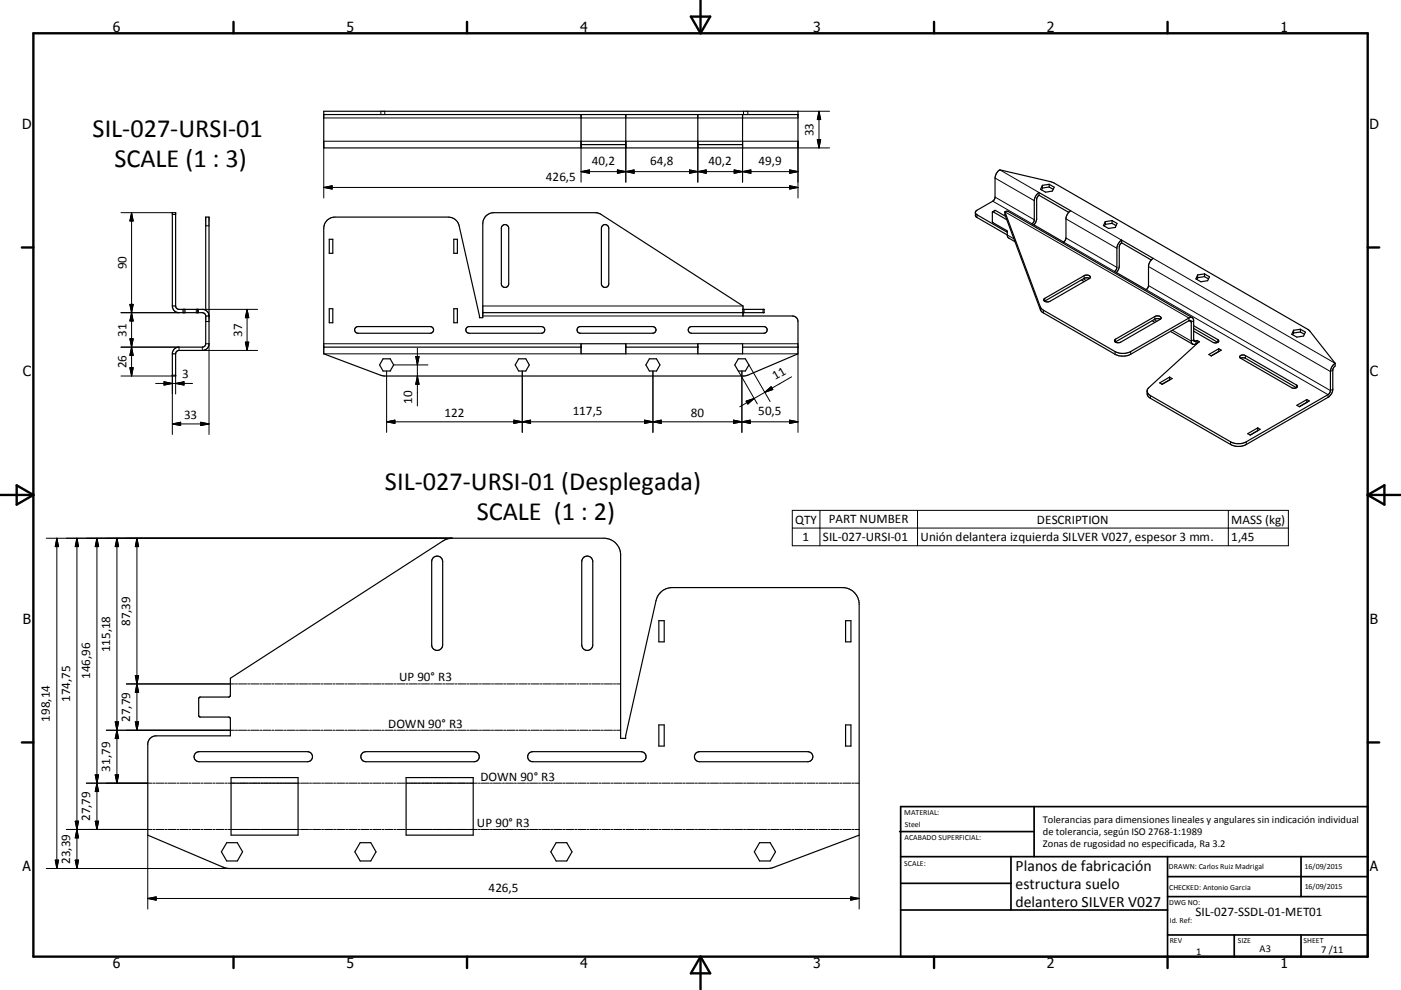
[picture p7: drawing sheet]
<svg xmlns="http://www.w3.org/2000/svg" width="420mm" height="297mm" viewBox="0 0 420 297" stroke-linecap="round" stroke-linejoin="round" font-family="sans-serif">
<g fill="none" stroke="#000" stroke-width=".36">
<path d="M97.1 33.4h142.1v11h-142.1zM97.1 34.4h142.1M174.2 34.4v10M187.6 34.4v10M209.2 34.4v10M222.6 34.4v10M174.2 43.4h13.4M209.2 43.4h13.4M310.8 58.4l.7-.6 9.5 5.4a3.2 3.2 0 0 0-1.4 2.2v6l-.3 .8-.4 .4-9.5-5.5 .7-1v-6.2zM311.5 58.6l-.6 .6-.1 .6v6l-.8 1.7M311.5 57.8v.8M311.5 58.6l8.9 5.1"/>
<path d="M312.5 56.4l-.2 .6M312.5 55.6v.8M314.6 56.1l1.2 .7M314.6 56.1l-2.1 .3M314.6 55.3l1.5 .9-.6 1.1-2 .4-1.5-.9 .5-1.2M314.6 55.3v.8M314.6 55.3l-2.1 .3M98 66.1l1.1-.7 1.3-.3h34a3.3 3.3 0 0 1 3.3 2.6l6.1 27.6h.9v-28.2a3.3 3.3 0 0 1 3.4-3.3l31.1 .1 1 .4 42.6 27.5v3h14.8a1.68 1.68 0 0 1 1.6 1.7v9.7l-15.9 6.6-108.7-.1-17.5-6.5v-37.7l.2-1.3zM98.7 71.8h1.1v4.2h-1.1zM136.1 71.8h1v4.2h-1zM150.7 67.6a1.12 1.12 0 0 1 1.2-.1 1.12 1.12 0 0 1 .6 1v16.6a1.11 1.11 0 0 1-1.1 1.1 1.11 1.11 0 0 1-1.1-1.1v-16.6zM180.7 67.6a1.1 1.1 0 0 1 1.2-.1 1.1 1.1 0 0 1 .6 1v16.6a1.11 1.11 0 0 1-1.1 1.1 1.11 1.11 0 0 1-1.1-1.1v-16.6z"/>
<path d="M292.4 63.8l.5 .6 9.1 5.3M297.6 63.5l.8-.4 3.1 1.8M297.6 63.5v3.2l4.3 2.5 .1 1.3M297.6 63.5l4.3 2.4M301.3 63.6l10.9 28.9 22.1 13a5.1 5.1 0 0 0 4.7 0l17.4-10.1a.86 .86 0 0 1 1.1-.1 .86 .86 0 0 1 .4 .9v5.9l.4 .3 .6-.3M301.3 63.6v.8l10.9 29 22.1 12.9a5.1 5.1 0 0 0 4.7 0l17.8-10.2 .4 .5v5.7a.95 .95 0 0 0 .6 1.1 .95 .95 0 0 0 1.1-.5M301.3 63.6l1-.1 55.1 31.8M302 70.5l.3 .8 2 1.2M302 70.5l-9.1-5.2-.4-.6-.1-1 .3-.5 4.9-2.8 .6-.7 .1-6.3a3.2 3.2 0 0 1 1.4-2.4l16 3.7 76.4 44.1 8.2 10.2M331.4 67.3l-.3 .5M331.4 66.5v.8M333.4 67l1.2 .7"/>
<path d="M333.4 67l-2 .3M333.4 66.2l1.5 .8-.5 1.2-2.1 .3-1.5-.8 .6-1.2M333.4 66.2v.8M333.4 66.2l-2 .3M335.8 72.4l.5-.4 9.5 5.5a3 3 0 0 0-1.5 2.5v5.7l-.1 .6-.6 .6-9.5-5.5 .6-.6 .2-.6v-6.3zM336.3 72.9l8.9 5.1M336.3 72.9l-.7 1-.1 6.2-.8 1.7M336.3 72v.9M51.7 91.8a1.97 1.97 0 0 0 2 2h7.2l.5 .4 .3 .6M51.7 91.8v-28h1v28M51.7 91.8h1M52.7 91.8l.2 .6 .5 .4h7.3l1 .3"/>
<path d="M55.2 92.8v1M59.2 92.8v1M61.7 93.1l.7 .7 .3 1h-1M61.7 94.8v8.3l-.3 .7-.7 .3h-7a1.97 1.97 0 0 0-2 2.1M61.7 93.1v-28h1v38a1.97 1.97 0 0 1-2 2l-7.3 .1-.5 .3-.2 .7M98.7 92.6h1.1v4.2h-1.1zM106.7 98.2l.6-.2h21.7a1 1 0 0 1 1 1 1 1 0 0 1-1 1h-21.7a1 1 0 0 1-.9-.7 1 1 0 0 1 .3-1.1zM136.1 92.6h1v4.2h-1zM140 98.2l.7-.2h21.6a1 1 0 0 1 1 1 1 1 0 0 1-1 1h-21.6a1 1 0 0 1-1-.7 1 1 0 0 1 .3-1.1zM173.3 98.2l.7-.2h21.7a1 1 0 0 1 1 1 1 1 0 0 1-1 1h-21.7a1.01 1.01 0 0 1-.9-.7 1.01 1.01 0 0 1 .2-1.1zM206.7 98.2l.6-.2h21.7a1 1 0 0 1 1 1 1 1 0 0 1-1 1h-21.7a1 1 0 0 1-.9-.7 1 1 0 0 1 .3-1.1zM222.8 92.8h6.3v1h-84.4"/>
<path d="M313.1 89.6l11.9-6.9a1.06 1.06 0 0 1 1.1-.2 1.06 1.06 0 0 1 .7 .9l-12 7a1.08 1.08 0 0 1-1.8-.7zM324.2 84l.9 .5M326.6 83.5l-.5-.2-1.1 .2-11.8 6.8M345.4 96.2l.9 .5M347.9 95.8l-.8-.2-.9 .2-11.8 6.8M350.9 99.4l6.7 3.9M357.9 97.7l7.2 4.2a.56 .56 0 0 1 .2 .7 .56 .56 0 0 1-.7 .3l-.9-.2-5.8-3.4M357.9 98.5l7.2 4.2M359.1 83.3l-.3 .6M359.1 82.5v.8M361.1 83l1.2 .7M361.1 83l-2 .3"/>
<path d="M361.1 82.2l1.5 .8-.5 1.2-2.1 .3-1.5-.8 .6-1.2M361.1 82.2v.8M361.1 82.2l-2 .3M387.8 99.9l-.2 .5M387.8 99.1v.8M389.9 99.6l1.2 .7M389.9 99.6l-2.1 .3M389.9 98.8l1.5 .8-.6 1.2-2 .4-1.5-.9 .5-1.2M389.9 98.8v.8M389.9 98.8l-2.1 .3M51.7 106.2h1M51.7 106.2v6.6h1v-6.6"/>
<path d="M97.1 104.1h77.1M114.8 107.6h2.2l1 1.9-1 1.8h-2.2l-1-1.8zM155.5 107.6h2.1l1.1 1.9-1.1 1.8h-2.1l-1-1.8zM174.2 103.1h13.4v3.1h-13.4zM187.6 104.1h21.6M194.7 107.6h2.1l1.1 1.9-1.1 1.8h-2.1l-1.1-1.8zM209.2 103.1h13.4v3.1h-13.4zM221.4 107.6h2.1l1 1.9-1 1.8h-2.1l-1.1-1.8zM222.6 104.1h16.6M334.3 101.9l11.9-7a1.09 1.09 0 0 1 1.2-.2 1.09 1.09 0 0 1 .7 .9l-12.1 7a1.07 1.07 0 0 1-1.1 .3 1.07 1.07 0 0 1-.7-.9zM347.7 114.9l3-1.8 .7 .5-3 1.7zM350.7 114l-2.3 1.3"/>
<path d="M350.7 113.1v.9M350.7 114h.1M358.9 102.1l.7 .4-15.2 13.8a1.4 1.4 0 0 0 .5 2.4l24 13.8a5.1 5.1 0 0 0 4.7 0l24.7-14.2 .6-1.1v-5.7a3.1 3.1 0 0 1 1.4-2.5M358.9 102.9l.1 .1M358.9 102.1v.8M365.4 104.6l.8 .5-3.1 1.7M365.4 104.6v.9M365.4 104.6l-3 1.8 .8 .4M371.9 106.7l.8-.2 .7 .2 15.3 8.8a.56 .56 0 0 1 .2 .8 .56 .56 0 0 1-.7 .2l-.9-.2-15.4-8.8-.2-.4zM371.9 107.5l.6-.2 .9 .2 15.3 8.8M391.8 119.9v.8M400.3 109v.8l-.6 .6-.1 .7v5.7a3 3 0 0 1-1.4 2.4l-24.6 14.2a5 5 0 0 1-4.7 0l-24-13.9-.9-.9-.1-1.3"/>
<path d="M374.1 130.1l3-1.7 .7 .4-3 1.7zM377.1 128.4v.8M377.1 129.2h.1M377.1 129.2l-2.3 1.3M388.8 121.6l3-1.7 .7 .4-2.9 1.7zM391.8 120.7h.1M391.8 120.7l-2.3 1.3M130.1 167.2a1.67 1.67 0 0 1 1.7-.2 1.67 1.67 0 0 1 .9 1.5v25a1.65 1.65 0 0 1-1.6 1.6 1.65 1.65 0 0 1-1.7-1.6v-25l.3-.9zM174.8 167.4a1.66 1.66 0 0 1 1.9-.4 1.66 1.66 0 0 1 1 1.5v25a1.65 1.65 0 0 1-1.6 1.6 1.65 1.65 0 0 1-1.7-1.6v-25zM197.5 186.2h1.6v6.4h-1.6zM253.5 186.2h1.6v6.4h-1.6zM197.5 217.5h1.6v6.3h-1.6z"/>
<path d="M253.5 217.5h1.6v6.3h-1.6zM44.9 221.6l.9-.6 1-.2h22.3v-5.2l-.2-.4-8.9-.1-.4-.2v-5.6l.4-.2 8.9-.1 .2-.4v-5.1l64.1-41.5 2.3-.5h45.6a5 5 0 0 1 5 5v55h1.5v-.7l9.1-40.6a5 5 0 0 1 4.9-3.9h51a5 5 0 0 1 5 5v69.3l-26.5 9.9h-163.3l-23.5-9.9v-27.3l.1-.7zM58.6 226l1.1-.5h32.5a1.51 1.51 0 0 1 1.5 1.5 1.51 1.51 0 0 1-1.5 1.5h-32.5a1.5 1.5 0 0 1-1.4-.9 1.5 1.5 0 0 1 .3-1.6zM69.3 233.3h20.1v17.3h-20.1zM108.6 226l1.1-.5h32.5a1.51 1.51 0 0 1 1.5 1.5 1.51 1.51 0 0 1-1.5 1.5h-32.5a1.5 1.5 0 0 1-1.4-.9 1.5 1.5 0 0 1 .3-1.6zM121.8 233.3h20.1v17.3h-20.1zM158.6 226l1.1-.5h32.5a1.51 1.51 0 0 1 1.5 1.5 1.51 1.51 0 0 1-1.5 1.5h-32.5a1.5 1.5 0 0 1-1.4-.9 1.5 1.5 0 0 1 .3-1.6zM208.6 226l1.1-.5h32.5a1.51 1.51 0 0 1 1.5 1.5 1.51 1.51 0 0 1-1.5 1.5h-32.5a1.5 1.5 0 0 1-1.4-.9 1.5 1.5 0 0 1 .3-1.6zM68 252.8h3.2l1.5 2.8-1.5 2.7h-3.2l-1.6-2.7zM108 252.8h3.2l1.5 2.8-1.5 2.7h-3.2l-1.6-2.7zM166.7 252.8h3.2l1.6 2.8-1.6 2.7h-3.2l-1.6-2.7zM227.7 252.8h3.2l1.6 2.8-1.6 2.7h-3.2l-1.5-2.7z"/>
</g>
<g fill="none" stroke="#000" stroke-width=".3">
<path d="M97.1 35.4h142.1M114.2 33.4v1M115.4 33.4v1M222.9 33.4v1M224.2 33.4v1M239.2 33.4h9.5M245.5 33.4v11M245.5 33.4l.5 2.5h-1zM97.1 59.4v-17h142.1v17M97.1 56.2h142.1M97.1 56.2l2.5-.5v1zM174.2 51.5h65"/>
<path d="M174.2 51.5l2.5-.5v1zM174.2 42.4v12.3M185.1 51l5 1v-1l-5 1zM187.6 42.4v12.3M206.7 51v1l5-1v1zM209.2 42.4v12.3M220.1 51l5 1v-1l-5 1zM222.6 42.4v12.3M236.7 51l2.5 .5-2.5 .5zM236.7 55.7l2.5 .5-2.5 .5zM239.2 44.4h9.5M245 41.9h1l-.5 2.5z"/>
<path d="M298.3 59.1l11.8 6.8M298.3 53.4l11.8 6.8M299.7 51l11.8 6.8M36.3 63.8h15.4M39.4 63.8v49M39.4 63.8l.5 2.5h-1zM51.7 64.3h1M61.7 67.7h1M292.9 64.4v.9M297.6 60.4l11.8 6.7M298.4 63.2l-.7 .4M301.3 63.6l55.1 31.8v.8l.8 .4 .7-.4"/>
<path d="M301.8 65.8v.1M302 70.5l2 1.2M318.9 72.6l15.2 8.8M319.6 71.4l15.3 8.8M319.6 65.7l15.3 8.8M321 63.2l15.3 8.8M344.3 80l54.6 31.5 .7-.4M345.8 77.5l54.5 31.5M36.3 93.8h17.4M38.9 91.3h1l-.5 2.5zM39.4 93.8l.5 2.5h-1zM54.8 92.8v1"/>
<path d="M55.5 92.8v1M58.8 92.8v1M59.5 92.8v1M60.7 92.8h16.5M61.7 96.5h1M74.1 92.8v12.3M74.1 92.8l.5 2.5h-1zM144.7 91.8h78.1M144.7 94.8h78.1M223.1 92.8v1M228.7 92.8v1M311.9 92.1v.8"/>
<path d="M312.8 93.1v.8M313.2 89.5v.8M324.8 83.6l.8 .6M325 82.7v.8M343.6 86.9l54.6 31.5v.8M344.3 85.7l54.6 31.5 .7-.4M346 95.9l.8 .5M346.2 94.9v.9M351.5 99.1l5.7 3.2 .7-.4 .7 .4v.9M36.3 104.1h17.4v1M36.3 112.8h15.4M38.9 110.3h1l-.5 2.5z"/>
<path d="M38.9 101.6h1l-.5 2.5zM39.4 104.1l.5 2.5h-1zM46.7 115h11M49.2 114.5l2.5 .5-2.5 .5zM52.7 118.2v-5.6h-1v17.8M52.7 115l2.5-.5v1zM60.7 104.1v1h16.5M61.7 103.1h1v27.3M73.6 102.6h1l-.5 2.5zM97.1 103.1h77.1M97.1 106.2h77.1M115.9 111.3v18.4"/>
<path d="M118 109.5h10.3M124.7 107h.9l-.5 2.5zM125.1 104.5v17.3M125.1 112.8l.5 2.5h-.9zM156.6 111.3v18.4M187.6 103.1h21.6M187.6 106.2h21.6M195.7 111.3v18.4M221.4 111.3l5.6 9.9M222.4 111.3v18.4M222.6 103.1h16.6M222.6 106.2h16.6v23.5"/>
<path d="M224.5 109.5l6.4 11M229.3 117.7l-7.5 4.3M229.3 117.7l1.9-1.7 .5 .9zM237.3 113.1l-8 4.6M334.3 105.5v.8M334.4 101.8v.8M339 105.5v.8M344.9 118.7v.8M365.1 101.9v.8M373.4 106.7v.8M388.7 115.5v.8M51.7 127.2h11"/>
<path d="M51.7 127.2l2.5-.5v1zM60.2 126.7l2.5 .5-2.5 .5zM115.9 126.6h123.3M115.9 126.6l2.5-.6v1zM154.1 126l2.5 .6-2.5 .4zM156.6 126.6l2.5-.6v1zM193.2 126l2.5 .6-2.5 .4zM195.7 126.6l2.5-.6v1zM219.9 126l2.5 .6-2.5 .4zM222.4 126.6l2.5-.6v1zM223.7 120.3l2.4-.8-1.9 1.7zM236.7 126l2.5 .6-2.5 .4z"/>
<path d="M368.9 132.5v.9M373.6 132.5v.9M237.5 153.1h148.8v10.6h-148.8zM237.5 158.4h148.8M245.8 153.1v10.6M275.1 153.1v10.6M368.3 153.1v10.6M13.9 161.5h121.6M17 161.5l.6 2.5h-1zM17 161.5v99.1M23.1 161.5l.4 2.5h-.9zM23.1 161.5v99.1"/>
<path d="M29.1 161.5l.5 2.5h-1.1zM29.1 161.5v87.4M35.1 161.5l.5 2.5h-1.1zM35.1 161.5v73.5M41 161.5v57.6M41 161.5l.6 2.5h-1zM31.9 219.1h38.4M34.5 216.6h1.1l-.5 2.5zM35.1 219.1l.5 2.5h-1.1zM37.9 205.2h32.4M40.6 202.7h1l-.6 2.5zM40.6 216.6h1l-.6 2.5z"/>
<path d="M41 205.2l.6 2.5h-1zM70.6 205.2h.6M70.6 219.1h.6M71.5 205.2h2.4M71.5 219.1h2.4M74.2 205.2h.7M74.2 219.1h.7M75.2 205.2h2.4M75.2 219.1h2.4M77.9 205.2h.6M77.9 219.1h.6M78.8 205.2h2.4"/>
<path d="M78.8 219.1h2.4M81.5 205.2h.6M81.5 219.1h.6M82.5 205.2h2.4M82.5 219.1h2.4M85.2 205.2h.6M85.2 219.1h.6M86.1 205.2h2.5M86.1 219.1h2.5M88.9 205.2h.6M88.9 219.1h.6M89.8 205.2h2.4"/>
<path d="M89.8 219.1h2.4M92.5 205.2h.6M92.5 219.1h.6M93.4 205.2h2.5M93.4 219.1h2.5M96.2 205.2h.6M96.2 219.1h.6M97.1 205.2h2.4M97.1 219.1h2.4M99.8 205.2h.6M99.8 219.1h.6M100.7 205.2h2.5"/>
<path d="M100.7 219.1h2.5M103.5 205.2h.6M103.5 219.1h.6M104.4 205.2h2.4M104.4 219.1h2.4M107.1 205.2h.7M107.1 219.1h.7M108.1 205.2h2.4M108.1 219.1h2.4M110.8 205.2h.6M110.8 219.1h.6M111.7 205.2h2.5"/>
<path d="M111.7 219.1h2.5M114.5 205.2h.6M114.5 219.1h.6M115.4 205.2h2.4M115.4 219.1h2.4M118.1 205.2h.6M118.1 219.1h.6M119 205.2h2.5M119 219.1h2.5M121.8 205.2h.6M121.8 219.1h.6M122.7 205.2h2.4"/>
<path d="M122.7 219.1h2.4M125.4 205.2h.6M125.4 219.1h.6M126.3 205.2h2.5M126.3 219.1h2.5M129.1 205.2h.6M129.1 219.1h.6M130 205.2h2.4M130 219.1h2.4M132.8 205.2h.6M132.8 219.1h.6M133.7 205.2h2.4"/>
<path d="M133.7 219.1h2.4M136.4 205.2h.6M136.4 219.1h.6M137.3 205.2h2.5M137.3 219.1h2.5M140.1 205.2h.6M140.1 219.1h.6M141 205.2h2.4M141 219.1h2.4M143.7 205.2h.6M143.7 219.1h.6M144.6 205.2h2.5"/>
<path d="M144.6 219.1h2.5M147.4 205.2h.6M147.4 219.1h.6M148.3 205.2h2.4M148.3 219.1h2.4M151 205.2h.6M151 219.1h.6M151.9 205.2h2.5M151.9 219.1h2.5M154.7 205.2h.6M154.7 219.1h.6M155.6 205.2h2.4"/>
<path d="M155.6 219.1h2.4M158.3 205.2h.6M158.3 219.1h.6M159.2 205.2h2.5M159.2 219.1h2.5M162 205.2h.6M162 219.1h.6M162.9 205.2h2.4M162.9 219.1h2.4M165.7 205.2h.6M165.7 219.1h.6M166.6 205.2h2.4"/>
<path d="M166.6 219.1h2.4M169.3 205.2h.6M169.3 219.1h.6M170.2 205.2h2.5M170.2 219.1h2.5M173 205.2h.6M173 219.1h.6M173.9 205.2h2.4M173.9 219.1h2.4M176.6 205.2h.6M176.6 219.1h.6M177.5 205.2h2.5"/>
<path d="M177.5 219.1h2.5M180.3 205.2h.6M180.3 219.1h.6M181.2 205.2h2.4M181.2 219.1h2.4M183.9 205.2h.6M183.9 219.1h.6M184.9 205.2h1.2M184.9 219.1h1.2M25.9 235h19.6M28.5 232.5l1.1 5h-1.1l1.1-5zM34.5 232.5h1.1l-.5 2.5z"/>
<path d="M45.8 235h.6M46.7 235h2.4M49.4 235h.6M50.3 235h2.4M53 235h.6M54 235h2.4M56.6 235h.7M57.6 235h2.4M60.3 235h.6M61.2 235h2.4M63.9 235h.6M64.8 235h2.4"/>
<path d="M67.5 235h.6M68.4 235h6.2M74.7 235h3.3M78.2 235h11.6M90.1 235h2.4M92.8 235h.6M93.7 235h2.4M96.4 235h.6M97.3 235h2.4M100 235h.6M100.9 235h2.4M103.6 235h.7"/>
<path d="M104.6 235h2.4M107.3 235h.6M108.2 235h2.4M110.9 235h.6M111.8 235h2.4M114.5 235h.6M115.4 235h2.4M118.1 235h.6M119 235h2.4M121.7 235h7.9M129.9 235h9.7M139.8 235h.7"/>
<path d="M140.7 235h2.4M143.4 235h.6M144.3 235h2.4M147 235h.6M147.9 235h2.4M150.6 235h.6M151.5 235h2.5M154.2 235h.7M155.2 235h2.4M157.9 235h.6M158.8 235h2.4M161.5 235h.6"/>
<path d="M162.4 235h2.4M165.1 235h.6M166 235h2.4M168.7 235h.6M169.6 235h2.4M172.3 235h.6M173.2 235h2.4M175.9 235h.6M176.9 235h2.4M179.6 235h.6M180.5 235h2.4M183.2 235h.6"/>
<path d="M184.1 235h2.4M186.8 235h.6M187.7 235h2.4M190.4 235h.6M191.3 235h2.4M194 235h.6M194.9 235h2.4M197.6 235h.6M198.5 235h2.5M201.2 235h.6M202.2 235h2.4M204.9 235h.6"/>
<path d="M205.8 235h2.4M208.5 235h.6M209.4 235h2.4M212.1 235h.6M213 235h2.4M215.7 235h.6M216.6 235h2.4M219.3 235h.6M220.2 235h2.4M222.9 235h.6M223.8 235h2.5M226.5 235h.7"/>
<path d="M227.5 235h2.4M230.2 235h.6M231.1 235h2.4M233.8 235h.6M234.7 235h2.4M237.4 235h.6M238.3 235h2.4M241 235h.6M241.9 235h2.4M244.6 235h.6M245.5 235h2.4M248.2 235h.6"/>
<path d="M249.1 235h2.5M251.9 235h.5M252.8 235h2.4M255.5 235h.6M256.4 235h1.2M16.6 258h1l-.6 2.6zM19.9 248.9h25.6M22.6 246.4h.9l-.4 2.5zM22.6 258h.9l-.4 2.6zM23.1 248.9l.4 2.5h-.9zM28.5 246.4h1.1l-.5 2.5zM44.3 250.6v22.1"/>
<path d="M45.8 248.9h.6M46.7 248.9h2.4M49.4 248.9h.6M50.3 248.9h2.4M53 248.9h.6M54 248.9h2.4M56.6 248.9h.7M57.6 248.9h2.4M60.3 248.9h.6M61.2 248.9h2.4M63.9 248.9h.6M64.8 248.9h2.4"/>
<path d="M67.5 248.9h.6M68.4 248.9h6.2M74.7 248.9h3.3M78.2 248.9h11.6M90.1 248.9h2.4M92.8 248.9h.6M93.7 248.9h2.4M96.4 248.9h.6M97.3 248.9h2.4M100 248.9h.6M100.9 248.9h2.4M103.6 248.9h.7"/>
<path d="M104.6 248.9h2.4M107.3 248.9h.6M108.2 248.9h2.4M110.9 248.9h.6M111.8 248.9h2.4M114.5 248.9h.6M115.4 248.9h2.4M118.1 248.9h.6M119 248.9h2.4M121.7 248.9h7.9M129.9 248.9h9.7M139.8 248.9h.7"/>
<path d="M140.7 248.9h2.4M143.4 248.9h.6M144.3 248.9h2.4M147 248.9h.6M147.9 248.9h2.4M150.6 248.9h.6M151.5 248.9h2.5M154.2 248.9h.7M155.2 248.9h2.4M157.9 248.9h.6M158.8 248.9h2.4M161.5 248.9h.6"/>
<path d="M162.4 248.9h2.4M165.1 248.9h.6M166 248.9h2.4M168.7 248.9h.6M169.6 248.9h2.4M172.3 248.9h.6M173.2 248.9h2.4M175.9 248.9h.6M176.9 248.9h2.4M179.6 248.9h.6M180.5 248.9h2.4M183.2 248.9h.6"/>
<path d="M184.1 248.9h2.4M186.8 248.9h.6M187.7 248.9h2.4M190.4 248.9h.6M191.3 248.9h2.4M194 248.9h.6M194.9 248.9h2.4M197.6 248.9h.6M198.5 248.9h2.5M201.2 248.9h.6M202.2 248.9h2.4M204.9 248.9h.6"/>
<path d="M205.8 248.9h2.4M208.5 248.9h.6M209.4 248.9h2.4M212.1 248.9h.6M213 248.9h2.4M215.7 248.9h.6M216.6 248.9h2.4M219.3 248.9h.6M220.2 248.9h2.4M222.9 248.9h.6M223.8 248.9h2.5M226.5 248.9h.7"/>
<path d="M227.5 248.9h2.4M230.2 248.9h.6M231.1 248.9h2.4M233.8 248.9h.6M234.7 248.9h2.4M237.4 248.9h.6M238.3 248.9h2.4M241 248.9h.6M241.9 248.9h2.4M244.6 248.9h.6M245.5 248.9h2.4M248.2 248.9h.6"/>
<path d="M249.1 248.9h2.5M251.9 248.9h.5M252.8 248.9h2.4M255.5 248.9h.6M256.4 248.9h1.2M257.6 250.6v22.1M13.9 260.6h54.9M44.3 269.6h213.3M44.3 269.6l2.5-.5v1zM255.1 269.1l2.5 .5-2.5 .5z"/>
</g>
<g fill="none" stroke="#000" stroke-width=".71">
<path d="M10 10h400v277h-400zM70 6.6v3.4M140 6.6v3.4M207.1 5h5.8l-2.9 5zM210 0v10M280 6.6v3.4M350 6.6v3.4M6.6 74.2h3.4M410 74.2h3.5M0 148.5h10M5 145.6l5 2.9-5 2.9zM410 148.5h10.1"/>
<path d="M410 148.5l5.1-2.9v5.8zM6.6 222.7h3.4M410 222.7h3.5M70 287v3.4M140 287v3.4M210 287v10M210 287l2.9 5h-5.8zM280 287v3.4M350 287v3.4"/>
</g>
<g fill="none" stroke="#000" stroke-width=".51">
<path d="M269.7 249.5h40.3M270 242h140v45h-140zM270 257h140M303.1 257v16M310 242v15M350 257v30M390.1 257v12M270 265h33.1M270 273h80M350 269h60M350 263h60M350 280.5h60"/>
<path d="M370 280.5v6.5M390.1 280.5v6.5"/>
</g>
<g fill="#000" stroke="#000" stroke-width=".3">
<path d="M245.5 33.4l.5 2.5h-1zM97.1 56.2l2.5-.5v1zM174.2 51.5l2.5-.5v1zM185.1 51l2.5 .5-2.5 .5zM187.6 51.5l2.5-.5v1zM206.7 51l2.5 .5-2.5 .5zM209.2 51.5l2.5-.5v1zM220.1 51l2.5 .5-2.5 .5zM222.6 51.5l2.5-.5v1zM236.7 51l2.5 .5-2.5 .5zM236.7 55.7l2.5 .5-2.5 .5zM245 41.9h1l-.5 2.5z"/>
<path d="M39.4 63.8l.5 2.5h-1zM38.9 91.3h1l-.5 2.5zM39.4 93.8l.5 2.5h-1zM74.1 92.8l.5 2.5h-1zM38.9 110.3h1l-.5 2.5zM38.9 101.6h1l-.5 2.5zM39.4 104.1l.5 2.5h-1zM49.2 114.5l2.5 .5-2.5 .5zM52.7 115l2.5-.5v1zM73.6 102.6h1l-.5 2.5zM124.7 107h.9l-.5 2.5zM125.1 112.8l.5 2.5h-.9z"/>
<path d="M229.3 117.7l1.9-1.7 .5 .9zM51.7 127.2l2.5-.5v1zM60.2 126.7l2.5 .5-2.5 .5zM115.9 126.6l2.5-.6v1zM154.1 126l2.5 .6-2.5 .4zM156.6 126.6l2.5-.6v1zM193.2 126l2.5 .6-2.5 .4zM195.7 126.6l2.5-.6v1zM219.9 126l2.5 .6-2.5 .4zM223.7 120.3l2.4-.8-1.9 1.7zM222.4 126.6l2.5-.6v1zM236.7 126l2.5 .6-2.5 .4z"/>
<path d="M17 161.5l.6 2.5h-1zM23.1 161.5l.4 2.5h-.9zM29.1 161.5l.5 2.5h-1.1zM35.1 161.5l.5 2.5h-1.1zM41 161.5l.6 2.5h-1zM34.5 216.6h1.1l-.5 2.5zM40.6 202.7h1l-.6 2.5zM40.6 216.6h1l-.6 2.5zM41 205.2l.6 2.5h-1zM28.5 232.5h1.1l-.5 2.5zM29.1 235l.5 2.5h-1.1zM34.5 232.5h1.1l-.5 2.5z"/>
<path d="M35.1 219.1l.5 2.5h-1.1zM16.6 258h1l-.6 2.6zM22.6 246.4h.9l-.4 2.5zM22.6 258h.9l-.4 2.6zM23.1 248.9l.4 2.5h-.9zM28.5 246.4h1.1l-.5 2.5zM44.3 269.6l2.5-.5v1zM255.1 269.1l2.5 .5-2.5 .5z"/>
</g>
<g font-size="7.9">
<text x="27.8" y="41.1">SIL-027-URSI-01</text>
<text x="34.3" y="50.2">SCALE (1 : 3)</text>
<text x="115.4" y="146.9">SIL-027-URSI-01 (Desplegada)</text>
<text x="142.9" y="155.9">SCALE (1 : 2)</text>
</g>
<g font-size="4.7">
<text x="304.5" y="261.2">Planos de fabricación</text>
<text x="304.5" y="266.6">estructura suelo</text>
<text x="304.5" y="272">delantero SILVER V027</text>
</g>
<g font-size="4.2">
<text x="33.9" y="9.6">6</text>
<text x="103.9" y="9.6">5</text>
<text x="173.9" y="9.6">4</text>
<text x="243.8" y="9.6">3</text>
<text x="313.9" y="9.6">2</text>
<text x="383.9" y="9.6">1</text>
<text x="6.7" y="38.7">D</text>
<text x="410.5" y="38.7">D</text>
<text x="6.9" y="112.9">C</text>
<text x="410.7" y="112.9">C</text>
<text x="6.9" y="187.1">B</text>
<text x="410.7" y="187.1">B</text>
<text x="6.8" y="261.4">A</text>
<text x="410.7" y="261.4">A</text>
<text x="33.9" y="290.4">6</text>
<text x="103.9" y="290.4">5</text>
<text x="173.9" y="290.4">4</text>
<text x="243.8" y="290.4">3</text>
<text x="313.9" y="290.4">2</text>
<text x="383.9" y="290.4">1</text>
</g>
<g font-size="3.9">
<text x="243.9" y="40.9" transform="rotate(-90 243.9 40.9)">33</text>
<text x="177.5" y="49.4">40,2</text>
<text x="194.9" y="49.4">64,8</text>
<text x="212.4" y="49.4">40,2</text>
<text x="227.4" y="49.4">49,9</text>
<text x="163.7" y="54.2">426,5</text>
<text x="37.9" y="80.8" transform="rotate(-90 37.9 80.8)">90</text>
<text x="37.9" y="101" transform="rotate(-90 37.9 101)">31</text>
<text x="72.6" y="101" transform="rotate(-90 72.6 101)">37</text>
<text x="37.9" y="110.5" transform="rotate(-90 37.9 110.5)">26</text>
<text x="54.6" y="113.5">3</text>
<text x="232.4" y="114.1" transform="rotate(-30 232.4 114.1)">11</text>
<text x="55.2" y="125.6">33</text>
<text x="123.6" y="121.1" transform="rotate(-90 123.6 121.1)">10</text>
<text x="133.3" y="125.1">122</text>
<text x="171.7" y="124.5">117,5</text>
<text x="207.1" y="125">80</text>
<text x="227.3" y="124.5">50,5</text>
<text x="238.4" y="157.1">QTY</text>
<text x="248.5" y="157">PART NUMBER</text>
<text x="310.9" y="157.1">DESCRIPTION</text>
<text x="369.1" y="157.1">MASS (kg)</text>
<text x="240.6" y="162.3">1</text>
<text x="246.7" y="162.3">SIL-027-URSI-01</text>
<text x="276" y="162.4">Unión delantera izquierda SILVER V027, espesor 3 mm.</text>
<text x="369.1" y="162.3">1,45</text>
<text x="39" y="187.8" transform="rotate(-90 39 187.8)">87,39</text>
<text x="33" y="195.7" transform="rotate(-90 33 195.7)">115,18</text>
<text x="27" y="203.7" transform="rotate(-90 27 203.7)">146,96</text>
<text x="119.6" y="204.4">UP 90° R3</text>
<text x="21" y="210.7" transform="rotate(-90 21 210.7)">174,75</text>
<text x="15" y="216.5" transform="rotate(-90 15 216.5)">198,14</text>
<text x="39" y="216.6" transform="rotate(-90 39 216.6)">27,79</text>
<text x="116.4" y="218.3">DOWN 90° R3</text>
<text x="33" y="231.5" transform="rotate(-90 33 231.5)">31,79</text>
<text x="144" y="234.2">DOWN 90° R3</text>
<text x="27" y="246.4" transform="rotate(-90 27 246.4)">27,79</text>
<text x="143" y="248.1">UP 90° R3</text>
<text x="21" y="259.2" transform="rotate(-90 21 259.2)">23,39</text>
<text x="146.5" y="267.5">426,5</text>
<text x="358.4" y="274.9">SIL-027-SSDL-01-MET01</text>
</g>
<g font-size="3.1">
<text x="312.7" y="246.8">Tolerancias para dimensiones lineales y angulares sin indicación individual</text>
<text x="312.7" y="250.4">de tolerancia, según ISO 2768-1:1989</text>
<text x="312.7" y="254">Zonas de rugosidad no especificada, Ra 3.2</text>
<text x="358.6" y="286.5">1</text>
<text x="377.6" y="285.6">A3</text>
<text x="396.1" y="285.9">7 /11</text>
</g>
<g font-size="2.4">
<text x="271.1" y="244.4">MATERIAL:</text>
<text x="271.2" y="252">ACABADO SUPERFICIAL:</text>
<text x="271.3" y="248">Steel</text>
<text x="271.1" y="259.7">SCALE:</text>
<text x="350.4" y="260.8">DRAWN: Carlos Ruiz Madrigal</text>
<text x="391.1" y="260.6">16/09/2015</text>
<text x="350.5" y="267">CHECKED: Antonio Garcia</text>
<text x="391.2" y="266.7">16/09/2015</text>
<text x="350.5" y="271.4">DWG NO:</text>
<text x="350.7" y="276.9">Id. Ref:</text>
<text x="350.7" y="282.8">REV</text>
<text x="371.1" y="282.9">SIZE</text>
<text x="390.8" y="283">SHEET</text>
</g>
</svg>
